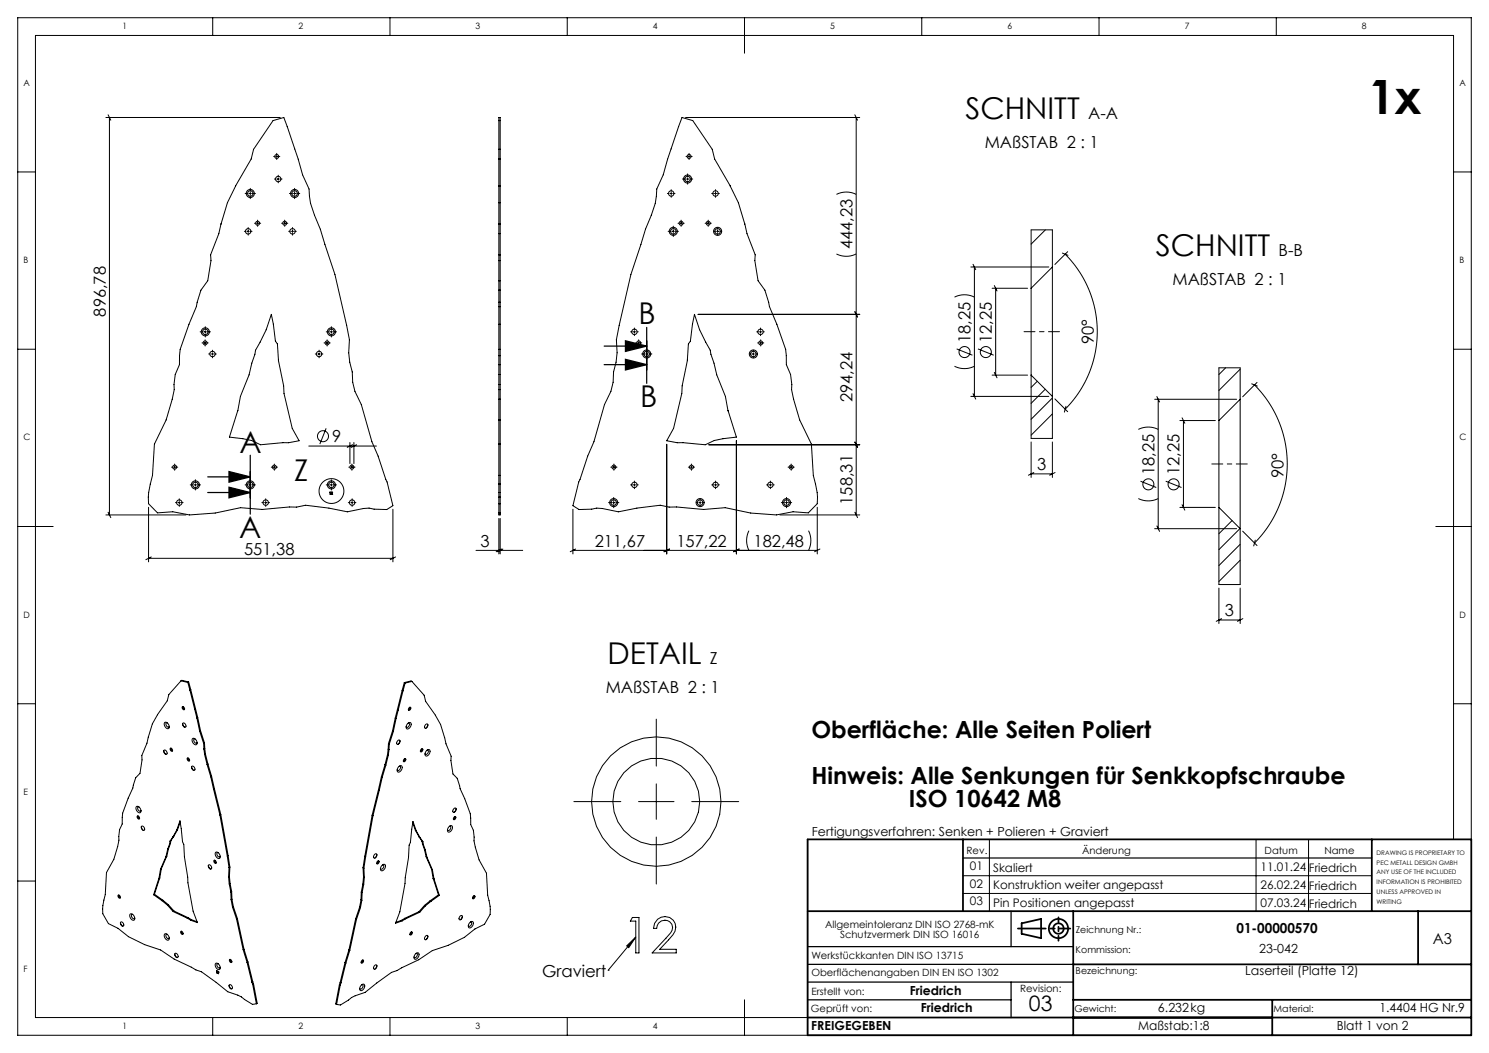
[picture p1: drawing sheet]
<svg xmlns="http://www.w3.org/2000/svg" width="420mm" height="297mm" viewBox="0 0 420 297" stroke-linecap="round" stroke-linejoin="round" font-family="sans-serif">
<g fill="none" stroke="#000" stroke-width=".28">
<path d="M60 5v5M110 5v5M160 5v5M210 5v10M260 5v5M310 5v5M360 5v5M29.9 33.1h49.2M30.5 32.4l.7 1.5M30.9 33.1v112.1M77 34l3.1-.9 4 11.8 1.3 4.4 1.8 4 .4 4.1 2.8 7.2 4.1 12.9 4.1 18.3-.2 3.7 .3 2.7 .7 2.7 .1 2.9 .6 2.6 1.8 3.7 3 10.5a107 107 0 0 1 5.9 18l-1.7 1.1-3.6-.1-1.4-.3-1.6 .1-4.5 1-5.2-1.1-6.6-.8-2.5 .5h-2.1l-7.6 .7-6.1-.5-7.2 1.5-7.3 .5-4.7-.9-4.3 .4-2.5-2.6a19 19 0 0 1 1.1-8l.6-8.8 3.3-6.9 1.7-5.8 .6-2.7-.1-1.4 .3-2.9 1.2-2.8 .2-4.3 2.5-7 2.1-5 1.3-4.6 1.9-2.7 .9-5.7-.1-1.6 2.3-6 .6-2.7a36.6 36.6 0 0 1 4.2-10.8l4.3-7.5 .7-2.8zM140.7 33.1h.4v112.1h-.4z"/>
<path d="M140.7 34h.4M192.4 33.1l3 .9 5.5 8.1 .7 2.8 4.3 7.5a39.7 39.7 0 0 1 4.8 13.5l2.3 6-.1 1.6 .9 5.7 2 2.7 1.2 4.6 2.1 5 2.5 7 .2 4.3 1.2 2.8 .3 2.9v1.4l.5 2.7 1.8 5.8 3.3 6.9 .5 8.8a19 19 0 0 1 1.1 8l-2.5 2.6-4.3-.4-4.7 .9-7.3-.5-7.1-1.5-6.1 .5-7.7-.7h-2l-2.6-.5-6.6 .8-5.2 1.1-4.5-1-1.6-.1-1.4 .3-3.6 .1-1.7-1.1a107 107 0 0 1 5.9-18l3-10.5 1.8-3.7 .6-2.6 .2-2.9 .7-2.7 .3-2.7-.2-3.7 4-18.3 4.2-12.9 2.7-7.2 .5-4.1 1.8-4 1.2-4.4zM193.4 33.1h49.1M241.1 32.4l.8 1.5M241.5 33.1v112.1M5 48.5h5M69.1 54.6h.9M70.3 54.6h.6M70.6 53.1v.8M70.6 54.3v.6M70.6 55.2v.8M71.2 54.6h.9"/>
<path d="M77.2 44.1h.2M77.4 50.5h.5M77.7 44.1h.7M78.1 43.3v.2M78.1 43.8v.6M78.1 44.8v.2M78.2 50.5h.6M78.5 49.4v.5M78.5 50.2v.6M78.5 51.1v.5M78.7 44.1h.2M79.1 50.5h.5"/>
<path d="M81.6 54.6h.9M82.8 54.6h.6M83.1 53.1v.8M83.1 54.3v.6M83.1 55.2v.8M83.7 54.6h.9M140.7 57.2h.4M140.7 52.5h.4M140.7 52.4h.4M140.7 44.9h.4M140.7 42.1h.4M188.2 54.6h.5"/>
<path d="M189 54.6h.6M189.3 53.5v.4M189.3 54.3v.6M189.3 55.2v.5M190 54.6h.4M192.5 50.5h.8M193.5 44.1h.2M193.6 50.5h.7M193.9 49v.9M193.9 50.2v.6M193.9 51.1v.9M194.1 44.1h.6"/>
<path d="M194.4 43.3v.2M194.4 43.8v.6M194.4 44.8v.2M194.6 50.5h.8M195 44.1h.2M200.7 54.6h.5M201.5 54.6h.6M201.8 53.5v.4M201.8 54.3v.6M201.8 55.2v.5M202.5 54.6h.4M235.9 54.8a6.2 6.2 0 0 1 5.6 0"/>
<path d="M410 48.5h5M68.9 65.2h.5M69.7 65.2h.6M70 64.2v.4M70 64.9v.7M70 65.9v.4M70.6 65.2h.5M71.8 63h.2M72.4 63h.6M72.7 62.1v.2M72.7 62.7v.6M72.7 63.6v.2"/>
<path d="M73.3 63h.2M79.4 63h.3M80 63h.6M80.3 62.1v.2M80.3 62.7v.6M80.3 63.6v.2M80.9 63h.3M81.4 65.2h.5M82.2 65.2h.6M82.5 64.2v.4M82.5 64.9v.7M82.5 65.9v.4"/>
<path d="M83.1 65.2h.5M140.7 79.2h.4M140.7 73.5h.4M140.7 65.9h.4M140.7 71.9h.4M140.7 63.2h.4M140.7 63.1h.4M188.5 65.2h.8M189.6 65.2h.6M189.9 63.8v.8M189.9 64.9v.7M189.9 65.9v.8"/>
<path d="M190.5 65.2h.9M191.2 63h.3M191.8 63h.6M192.1 62.1v.2M192.1 62.7v.6M192.1 63.6v.2M192.7 63h.3M198.9 63h.2M199.4 63h.7M199.8 62.1v.2M199.8 62.7v.6M199.8 63.6v.2"/>
<path d="M200.4 63h.2M201.3 65.2h.5M202.1 65.2h.6M202.4 64.2v.4M202.4 64.9v.7M202.4 65.9v.4M203 65.2h.5M235.9 71.6a6.2 6.2 0 0 0 5.6 0M273.8 75.3h22M274.5 74.5l.7 1.6M274.8 75.3v36.5M294.9 64.8l-4.1 4.1"/>
<path d="M296.8 75.3v-10.5h-6v16.5M296.8 75.3v36.5M296.8 75.3l-6 6M299.7 71.4l1.5 .6M300.5 71.7a30.9 30.9 0 0 1 0 43.7M301.2 71l-3.6 3.6M5 98.5h5M56.5 93.6h.8M57 96.7h.2M57.5 96.7h.7M57.6 93.6h.6M57.9 95.8v.3"/>
<path d="M57.9 96.4v.6M57.9 97.3v.3M57.9 92.1v.9M57.9 93.3v.6M57.9 94.2v.8M58.5 96.7h.2M58.5 93.6h.9M58.9 99.8h.4M59.6 99.8h.6M59.9 98.8v.4M59.9 99.5v.7M60.6 99.8h.4"/>
<path d="M76.5 88.7l.6 2.7 .6 4.8 .6 .8 .2 4.7 1.5 7.1 .1 2.2 2.3 9.8 2 3.5-3 .6-7.9 .5-2.5-1.2-6.3-.9 2.4-7.5 .7-4 2.5-6.1 1.8-6.9 3-5.8zM88.9 99.8h.5M89.7 99.8h.6M90 98.8v.4M90 99.5v.7M90.6 99.8h.5M91.4 96.7h.2M92 96.7h.6M92 93.6h.9M92.3 95.8v.3M92.3 96.4v.6M92.3 97.3v.3"/>
<path d="M92.9 96.7h.2M93.2 93.6h.6M93.5 92.1v.9M93.5 93.3v.6M93.5 94.2v.8M94.1 93.6h.8M140.7 98.5h.4M140.7 91.5h.4M140.7 86.5h.4M140.7 85.3h.4M140.7 81.9h.4M177.9 93.6h.4"/>
<path d="M178.6 93.6h.7M178.9 92.5v.5M178.9 93.3v.6M178.9 94.2v.5M179.3 96.7h.2M179.6 93.6h.4M179.8 96.7h.7M180.2 95.8v.3M180.2 96.4v.6M180.2 97.3v.3M180.8 96.7h.2M181 99.8h.8"/>
<path d="M182.1 99.8h.6M182.4 98.4v.8M182.4 99.5v.7M183 99.8h.9M195.9 88.7l1.4 4.3 3 5.8 1.9 6.9 2.4 6.1 .7 4 2.4 7.5-6.2 .9-2.6 1.2-7.9-.5-2.9-.6 1.9-3.5 2.3-9.8 .1-2.2 1.5-7.1 .3-4.7 .5-.8 .6-4.8zM196.9 88.7h45.6M211.4 99.8h.5M212.2 99.8h.6M212.5 98.8v.4M212.5 99.5v.7M213.1 99.8h.5M213.4 93.6h.5"/>
<path d="M213.7 96.7h.2M214.2 93.6h.6M214.3 96.7h.6M214.5 92.5v.5M214.5 93.3v.6M214.5 94.2v.5M214.6 95.8v.3M214.6 96.4v.6M214.6 97.3v.3M215.1 93.6h.5M215.2 96.7h.2M241.1 87.9l.8 1.5"/>
<path d="M269.2 83.8a6.3 6.3 0 0 1 5.6 0M269.8 98.4l4.5 1.8M275.8 98.4l4.5 1.8M279.8 81.3h10M280.5 80.5l.7 1.6M280.8 81.3v24.5M290.8 81.3v24.5M410 98.5h5M59.9 100.5v.4M90 100.5v.4M140.7 112.6h.4M140.7 118.4h.4"/>
<path d="M140.7 109.9h.4M140.7 108.5h.4M140.7 105.6h.4M140.7 102.8h.4M140.7 100.3h.4M182.4 100.5v.8M212.5 100.5v.4M269.2 103.3a6.3 6.3 0 0 0 5.6 0M273.8 111.8h22M274.5 111l.7 1.6M279.8 105.8h10M280.5 105l.7 1.6"/>
<path d="M290.8 105.8l6 6M290.8 105.8v17.9h6v-11.9M292.6 107.5l-1.8 1.8M294.8 109.8l-4 4M296.8 112.3l-6 6M296.8 116.7l-6 6M297.6 112.5l3.6 3.6M300.7 114.6l-.5 1.6M325.7 112.6h23.1M326.3 111.9l.8 1.5M326.7 112.6v36.5M332.8 118.6h10"/>
<path d="M333.4 117.9l.8 1.5M333.8 118.6v24.5M343.8 118.6v24.5M345.7 103.7l-1.9 1.9M349.8 104.1l-6 6M349.8 112.6v-8.9h-6v14.9M349.8 112.6v36.5M349.8 112.6l-6 6M353.1 108.3l1.5 .6M353.9 108.6a31.5 31.5 0 0 1 0 44.6M354.6 107.9l-4.1 4M48.4 131.8h.2"/>
<path d="M48.9 131.8h.7M49.3 130.9v.2M49.3 131.4v.7M49.3 132.4v.2M49.9 131.8h.2M53.7 136.8h.8M54.8 136.8h.6M55.1 135.3v.8M55.1 136.4v.7M55.1 137.4v.8M55.7 136.8h.9M69.1 136.8h.9"/>
<path d="M70.3 136.8h.6M70.6 135.3v.8M70.6 136.4v.7M70.6 137.4v.8M71.2 136.8h.8M76.5 131.8h.3M77.1 131.8h.6M77.4 130.9v.2M77.4 131.4v.7M77.4 132.4v.2M78 131.8h.3M87.1 125.8h19.1"/>
<path d="M92 120.8l-1.8 4.5M92 136.8h.9M93.1 138.8l.1 .6zM93.2 136.8h.6M93.5 135.3v.8M93.5 136.4v.7M93.5 137.4v.8M93.5 138.8l.3 .1-.4 .1zM93.8 139l-.2 .2M93.8 139l-.4 .4h.4h-.3M94.1 136.8h.8M98.4 131.8h.2"/>
<path d="M98.7 124.8v6M98.9 131.8h.7M99.3 130.9v.2M99.3 131.4v.7M99.3 132.4v.2M99.5 125.4l-1.6 .8M99.8 124.8v6M99.9 131.8h.2M100.6 125.4l-1.5 .8M140.7 138.9h.4M140.7 136.5h.4M140.7 134.1h.4"/>
<path d="M140.7 125.3h.4M172.3 131.8h.2M172.9 131.8h.6M173.2 130.9v.2M173.2 131.4v.7M173.2 132.4v.2M173.8 131.8h.2M177.9 136.8h.4M178.6 136.8h.7M178.9 135.7v.4M178.9 136.4v.7M178.9 137.4v.4"/>
<path d="M179.6 136.8h.4M188.1 125.3v30.9M194.2 131.8h.2M194.7 131.8h.7M195 130.9v.2M195 131.4v.7M195 132.4v.2M195.7 131.8h.2M199.9 125.4h42.6M200.8 136.8h.4M201.5 136.8h.6M201.8 135.7v.4"/>
<path d="M201.8 136.4v.7M201.8 137.4v.4M202.5 136.8h.4M207.7 124.3v31.9M216.2 136.8h.5M217 136.8h.6M217.3 135.7v.4M217.3 136.4v.7M217.3 137.4v.4M217.9 136.8h.5M222.3 131.8h.2M222.9 131.8h.6"/>
<path d="M223.2 130.9v.2M223.2 131.4v.7M223.2 132.4v.2M223.8 131.8h.2M241.1 124.7l.8 1.5M290.8 124.7v10M290.8 133.7h6M291.6 133.3l-1.5 .7M296.8 124.7v10M297.6 133.3l-1.5 .7M321.1 121.1a6.3 6.3 0 0 1 5.6 0M321.7 135.7l4.4 1.8"/>
<path d="M328.8 135.7l4.5 1.8M5 148.5h10M29.9 145.2h22.5M30.5 144.5l.7 1.5M41.9 143.1v15.4M41.9 157.5h68.9M42.7 157.1l-1.6 .8M49.5 141.8h.4M50.3 141.8h.6M50.6 140.7v.4M50.6 141.4v.7M50.6 142.4v.4"/>
<path d="M51.2 141.8h.5M73.9 141.8h.4M74.6 141.8h.7M74.9 140.7v.4M74.9 141.4v.7M74.9 142.4v.4M75.6 141.8h.4M98.2 141.8h.5M99 141.8h.6M99.3 140.7v.4M99.3 141.4v.7M99.3 142.4v.4"/>
<path d="M99.9 141.8h.5M110.8 143.6v14.9M111.6 157.1l-1.5 .8M134.3 155.2h13.1M140.7 140.2h.4M140.7 142.1h.4M140.7 144.7h.4M140.7 146.2v10M141.1 146.2v10M141.5 154.9l-1.6 .7M141.8 154.9l-1.5 .7M161.6 143.6v12.6"/>
<path d="M161.6 155.2h68.9M162.4 154.9l-1.6 .7M171.6 141.8h.9M172.8 141.8h.6M173.1 140.3v.8M173.1 141.4v.7M173.1 142.4v.8M173.7 141.8h.9M188.8 154.9l-1.5 .7M196.4 141.8h.5M197.2 141.8h.6M197.5 140.7v.4"/>
<path d="M197.5 141.4v.7M197.5 142.4v.4M198.1 141.8h.5M208.5 154.9l-1.5 .7M211.3 149.7a6.2 6.2 0 0 0 0 5.5M220 145.2h22.5M220.4 141.8h.8M221.5 141.8h.7M221.9 140.3v.8M221.9 141.4v.7M221.9 142.4v.8M222.5 141.8h.8"/>
<path d="M228.1 149.7a6.2 6.2 0 0 1 0 5.5M230.5 143.1v13.1M231.3 154.9l-1.5 .7M241.1 144.5l.8 1.5M321.1 140.6a6.3 6.3 0 0 0 5.6 0M325.7 149.1h23.1M326.3 148.4l.8 1.5M332.8 143.1h10M333.4 142.4l.8 1.5M343.8 143.1v21.8h6v-15.8M343.8 143.1l6 6M347.5 146.8l-3.7 3.7"/>
<path d="M349.8 149.1l-6 5.9M349.8 153.5l-6 6M349.8 158l-6 6M350.5 149.8l4.1 4.1M354.1 152.3l-.5 1.7M405 148.5h10M343.8 165.9v10M343.8 174.9h6M344.6 174.5l-1.5 .8M349.8 165.9v10M350.6 174.5l-1.5 .8M5 198.5h5"/>
<path d="M51.1 192l-3.5 3.9-.4 1.8-2.8 3.8a18.5 18.5 0 0 0-2.9 8.1l-1.5 3.5 .1 1.2-.6 3.8-1.2 1.3-.8 2.9-1.3 2.8-1.6 4.3-.1 3-.8 1.6-.2 1.9a18.5 18.5 0 0 1-3.5 10.2l-.3 6.2a13.1 13.1 0 0 0-.7 5.4l1.6 2.8 2.7 1.3 3 2.4 4.5 2.2 4.5 1.5 3.8 2.6 6.1 3.1 1.6 .5 7.5 5.6 3.8 1.5 3.1 2.1 1.1-.2M51.1 192l1.9 .5M51.1 192l.2-.1 1.9 .5M51.4 199.4l.5 .1a.35 .35 0 0 1 .3 .4 .35 .35 0 0 1-.5 .2zM51.6 199.3l.1 .5 .4 .3M53 192.5l.6 2.2M53.2 192.4l-.2 .1M53.2 192.4l.6 2.1M53.6 194.7l1.3 5.3M53.8 194.5l-.2 .2M53.8 194.5l1.3 5.4M55.1 199.9l-.2 .1"/>
<path d="M55.1 199.9l.7 2.5M113.4 194.7l.3 .1M113.4 194.7l-1.9 7.8M113.7 194.8l-2 7.9M114 192.5l.3 .2M114 192.5l-.6 2.2M114.3 192.7l-.6 2.1M115.4 199.6a.32 .32 0 0 1 .5 0 .32 .32 0 0 1-.1 .5 .33 .33 0 0 1-.6 .2 .33 .33 0 0 1 .1-.6zM115.6 199.5l-.1 .5-.3 .2M116.2 192.2l3.4 3.9 .5 1.7 2.7 3.9a18.5 18.5 0 0 1 3 8.1l1.5 3.5-.1 1.2 .6 3.8 1.2 1.2 .8 2.9 1.3 2.9 1.6 4.2 .1 3.1 .7 1.6 .2 1.9a18.5 18.5 0 0 0 3.5 10.2l.4 6.2a13.1 13.1 0 0 1 .7 5.4l-1.6 2.8-2.7 1.3-3 2.4-4.6 2.2-4.5 1.5-3.8 2.6-6.1 3-1.6 .6-7.4 5.6-3.8 1.5-3.2 2.1-1.1-.2M116.2 192.2l-1.9 .5M116.2 192.2l-.3-.1-1.9 .4"/>
<path d="M410 198.5h5M46.2 211.8l.6 1M46.3 211.6l.6 .3a.44 .44 0 0 1 .3 .5 .44 .44 0 0 1-.6 .3l-.4-.5zM46.4 203.8a1.06 1.06 0 0 1 1.1 .5 1.06 1.06 0 0 1-.1 1.2l-.4-.1-.5-.5-.2-.7zM47.2 203.9a.58 .58 0 0 0-.3 .8 .58 .58 0 0 0 .8 .2M48 211.1l.5 .1a.35 .35 0 0 1 .3 .4 .35 .35 0 0 1-.5 .2zM48.2 211l.1 .5 .4 .3M51.5 204.1l.6 1M51.6 203.9l.7 .3a.44 .44 0 0 1 .2 .6 .44 .44 0 0 1-.6 .2l-.4-.6zM52.8 213.8l.5 .1a.35 .35 0 0 1 .3 .5 .35 .35 0 0 1-.5 .2zM53 213.8l.1 .5 .4 .2M54 216.3l.6 1"/>
<path d="M54.2 216.1l.6 .3a.44 .44 0 0 1 .3 .6 .44 .44 0 0 1-.6 .2l-.4-.5zM54.3 208.3a1.06 1.06 0 0 1 1.1 .6 1.06 1.06 0 0 1-.1 1.2l-.4-.1-.5-.6-.2-.7zM54.9 200l.6 2.5M55 208.4a.58 .58 0 0 0-.2 .8 .58 .58 0 0 0 .8 .2M55.5 202.5l.8 3.7M55.8 202.4l-.3 .1M55.8 202.4l.7 3.6M56.3 206.2l1.1 3.5M56.5 206l-.2 .2M56.5 206l1.2 3.6M57.4 209.7l.1 1.6M57.5 211.3l.2 1.5"/>
<path d="M57.7 209.6l-.3 .1M57.7 209.6l.1 1.5M57.7 212.8l.7 2.8M57.8 211.1l-.3 .2M57.8 211.1l.2 1.6M58 212.7l-.3 .1M58 212.7l.7 2.8M58.4 215.6l1 3.5M58.7 215.5l-.3 .1M58.7 215.5l1 3.5M59.4 219.1l.9 3.6M59.7 219l-.3 .1"/>
<path d="M59.7 219l.8 3.5M107.6 219.1l.2 .2M107.6 219.1l-.8 3.6M107.8 219.3l-.8 3.5M108.6 215.7l.2 .1M108.6 215.7l-1 3.4M108.8 215.8l-1 3.5M109.3 212.9l.2 .1M109.3 212.9l-.7 2.8M109.5 211.3l.2 .1M109.5 211.3l-.2 1.6M109.5 213l-.7 2.8"/>
<path d="M109.6 209.8l.2 .1M109.6 209.8l-.1 1.5M109.7 211.4l-.2 1.6M109.8 209.9l-.1 1.5M110.7 206.2l.2 .1M110.7 206.2l-1.1 3.6M110.9 206.3l-1.1 3.6M111.5 202.5l.2 .2M111.5 202.5l-.8 3.7M111.7 202.7l-.8 3.6M112.1 200.1l.2 .1M112.2 208.9a.41 .41 0 0 1 .6-.1 .41 .41 0 0 1-.1 .7 .48 .48 0 0 1-.7 .4 .48 .48 0 0 1 .1-.9z"/>
<path d="M112.5 216.3a.58 .58 0 0 1 .9-.2 .58 .58 0 0 1-.1 .9l-.1 .2a.65 .65 0 0 1-.5 .5 .65 .65 0 0 1-.7-.3zM112.6 216.1a.58 .58 0 0 1 .2 .8 .58 .58 0 0 1-.8 .2M112.8 208.9l-.5 1M114 214.1a.32 .32 0 0 1 .5 0 .32 .32 0 0 1-.1 .5 .34 .34 0 0 1-.6 .2 .34 .34 0 0 1 .1-.6zM114.2 214l-.1 .4-.3 .3M115 204.1a.58 .58 0 0 1 .9-.2 .58 .58 0 0 1 0 .9l-.1 .2a.65 .65 0 0 1-.5 .6 .65 .65 0 0 1-.7-.3zM115.1 204a.58 .58 0 0 1 .3 .8 .58 .58 0 0 1-.8 .2M118.8 211.4a.32 .32 0 0 1 .5-.1 .32 .32 0 0 1-.1 .5 .34 .34 0 0 1-.6 .2 .34 .34 0 0 1 .1-.5zM119 211.2l-.1 .5-.3 .3M120 204.4a.41 .41 0 0 1 .7-.1 .41 .41 0 0 1-.1 .7 .48 .48 0 0 1-.8 .3 .48 .48 0 0 1 .1-.8zM120.3 211.7a.58 .58 0 0 1 .9-.2 .58 .58 0 0 1 0 .9l-.1 .2a.65 .65 0 0 1-.5 .6 .65 .65 0 0 1-.7-.3zM120.5 211.6a.58 .58 0 0 1 .2 .8 .58 .58 0 0 1-.8 .2"/>
<path d="M120.7 204.4l-.6 1M185.1 202.8v13.3M38.5 227.5a1.06 1.06 0 0 1 1.1 .5 1.06 1.06 0 0 1-.1 1.3l-.6-.2-.4-.5-.1-.5zM38.7 230.2l.5 .1a.35 .35 0 0 1 .3 .4 .35 .35 0 0 1-.5 .3zM38.9 230.1l.1 .5 .4 .3M39.2 227.6a.58 .58 0 0 0-.3 .8 .58 .58 0 0 0 .9 .2M39.9 233.2l.5 1M40 233l.6 .3a.44 .44 0 0 1 .3 .6 .44 .44 0 0 1-.6 .2l-.4-.5zM47.3 239.5l-.5 2.1M47.5 239.4l-.2 .1M47.5 239.4l-.5 2.1M47.9 238l-.6 1.5"/>
<path d="M48 237.2l-.1 .8M48.1 237.9l-.2 .1M48.1 237.9l-.6 1.5M48.2 237.1l-.2 .1M48.2 237.1l-.1 .8M48.8 236.1l-.8 1.1M49 235.9l-.2 .2M49 235.9l-.8 1.2M49.9 234.1l.9-2.6 .7 5.9 .3 .8 .2 3.5 .9 5.7 .1 1.6 1.5 8 1.2 3.2-1.9-.6M49.9 234.1l-1.1 2M50.1 234l-.2 .1M50.1 234l-1.1 1.9"/>
<path d="M50.8 231.9l-.7 2.1M60.3 222.7l1.7 7.2M60.5 222.5l1.8 7.3M60.5 222.5l-.2 .2M62 229.9l2.1 11.6M62.3 229.8l-.3 .1M62.3 229.8l2 11.5M105 229.9l.2 .2M105 229.9l-2.1 11.6M105.2 230.1l-2.1 11.5M106.8 222.7l.2 .1M106.8 222.7l-1.8 7.2"/>
<path d="M107 222.8l-1.8 7.3M116.4 232.1l.8 2.1M117.2 234.2l.2 .1M117.2 234.2l1 1.9M117.4 234.3l1.1 1.9M117.4 234.3l-.9-2.6-.7 5.9-.4 .8-.2 3.5-.9 5.7-.1 1.6-1.4 8-1.2 3.2 1.8-.7M118.2 236.1l.3 .1M118.2 236.1l.8 1.2M118.5 236.2l.8 1.2M119 237.3l.3 .1M119 237.3l.2 .7M119.2 238l.2 .2"/>
<path d="M119.2 238l.5 1.5M119.3 237.4l.1 .8M119.4 238.2l.5 1.5M119.7 239.5l.2 .2M119.7 239.5l.5 2.2M119.9 239.7l.5 2.1M126.6 233.2a.58 .58 0 0 1 .9-.2 .58 .58 0 0 1 0 .9l-.1 .2a.65 .65 0 0 1-.5 .6 .65 .65 0 0 1-.7-.4zM126.8 233a.58 .58 0 0 1 .2 .8 .58 .58 0 0 1-.8 .2M128 228.1a.41 .41 0 0 1 .7-.1 .41 .41 0 0 1-.1 .7 .48 .48 0 0 1-.8 .4 .48 .48 0 0 1 .1-.9zM128.1 230.5a.32 .32 0 0 1 .5-.1 .32 .32 0 0 1-.1 .5 .34 .34 0 0 1-.6 .3 .34 .34 0 0 1 .1-.6zM128.3 230.3l-.1 .5-.3 .3M128.7 228.1l-.6 1"/>
<path d="M161.9 226.1h13.2M180.1 226.1h10M185.1 221.1v10M185.1 236.1v13.2M195.1 226.1h13.3M227.8 236.8v55.2M279.1 236.8v20.2M354.3 236.8v20.2M369.1 236.8v20.2M410 236.8v-226.8h-400v277h217.8M415 236.8v-231.8h-410v287h410M5 248.5h5"/>
<path d="M33.3 252.5l.5 .1a.35 .35 0 0 1 .3 .5 .35 .35 0 0 1-.5 .2zM33.5 252.4l.1 .5 .4 .3M36.7 257.8a1.06 1.06 0 0 1 1.1 .6 1.06 1.06 0 0 1-.1 1.2l-.4-.1-.5-.6-.2-.5zM37.4 257.9a.58 .58 0 0 0-.2 .8 .58 .58 0 0 0 .8 .2M43.3 252.4l2.4 1.6M43.6 252.2l-.3 .2M43.6 252.2l2.3 1.7M44.8 247.9l-1.5 4.5M44.8 247.8v.1M45 247.7l-.2 .2M45 247.7l-1.4 4.5M45.1 247.6l-.3 .2"/>
<path d="M45.1 247.6l-.1 .1M45.3 245.2l-.5 2.6M45.5 245l-.2 .2M45.5 245l-.4 2.6M45.7 254l1.6 1.3M45.9 253.9l-.2 .1M45.9 253.9l1.6 1.3M46.8 241.6l-1.5 3.6M47 241.5l-.2 .1M47 241.5l-1.5 3.5M47.3 255.3l1.5 1.8M47.5 255.2l-.2 .1"/>
<path d="M47.5 255.2l1.6 1.8M48.8 257.1l4 1.9M49.1 257l-.3 .1M49.1 257l3.9 1.8M52.8 259l1 .6M53 258.8l-.2 .2M53 258.8l1 .6M54 259.4l-.2 .2M54 259.4l1.6 .6M58.8 244.1l.5 1M58.9 243.9l.6 .3a.44 .44 0 0 1 .3 .6 .44 .44 0 0 1-.6 .2l-.4-.5zM60.4 242.7l.4 .1a.35 .35 0 0 1 .3 .4 .35 .35 0 0 1-.5 .2z"/>
<path d="M60.5 242.6l.2 .5 .3 .3M60.8 240.4a1.06 1.06 0 0 1 1.1 .5 1.06 1.06 0 0 1-.1 1.3l-.5-.2-.4-.5-.2-.5zM61.5 240.5a.58 .58 0 0 0-.2 .8 .58 .58 0 0 0 .8 .2M64.1 241.5l.5 3.2M64.3 241.3l-.2 .2M64.3 241.3l.5 3.3M64.5 247.3l.2 2M64.6 244.7l-.1 2.6M64.7 249.3l.4 2.3M64.7 247.2l-.2 .1M64.7 247.2l.2 2M64.8 244.6l-.2 .1"/>
<path d="M64.8 244.6l-.1 2.6M64.9 249.2l-.2 .1M64.9 249.2l.4 2.3M65.1 251.6l.1 2.1M65.2 253.7l.4 2.1M65.3 251.5l-.2 .1M65.3 251.5l.1 2.1M65.4 253.6l-.2 .1M65.4 253.6l.4 2.1M65.6 255.8l1.1 3.4M65.8 255.7l-.2 .1M65.8 255.7l1.2 3.4"/>
<path d="M66.7 259.2l1.9 8.7M67 259.1l-.3 .1M67 259.1l1.8 8.6M100.3 259.2l.2 .2M100.3 259.2l-1.9 8.7M100.5 259.4l-1.8 8.6M101.4 255.9l.3 .1M101.4 255.9l-1.1 3.3M101.7 256l-1.2 3.4M101.8 253.8l.3 .1M101.8 253.8l-.4 2.1M101.9 251.6l.2 .2"/>
<path d="M101.9 251.6l-.1 2.2M102.1 253.9l-.4 2.1M102.1 251.8v2.1M102.4 249.4l.2 .1M102.4 249.4l-.5 2.2M102.4 244.7l.2 .2M102.4 244.7l.1 2.6M102.5 247.3l.3 .2M102.5 247.3l-.1 2.1M102.6 249.5l-.5 2.3M102.6 244.9l.2 2.6M102.8 247.5l-.2 2"/>
<path d="M102.9 241.5l.2 .1M102.9 241.5l-.5 3.2M103.1 241.6l-.5 3.3M105.7 241a.41 .41 0 0 1 .6-.1 .41 .41 0 0 1-.1 .7 .48 .48 0 0 1-.8 .4 .48 .48 0 0 1 .2-.9zM106.3 241l-.6 1M106.5 243a.32 .32 0 0 1 .5-.1 .32 .32 0 0 1-.2 .5 .34 .34 0 0 1-.5 .2 .34 .34 0 0 1 .1-.5zM106.7 242.8l-.1 .5-.3 .3M107.7 244.1a.58 .58 0 0 1 .9-.2 .58 .58 0 0 1 0 .9l-.1 .2a.65 .65 0 0 1-.5 .6 .65 .65 0 0 1-.7-.3zM107.9 244a.58 .58 0 0 1 .2 .8 .58 .58 0 0 1-.8 .2M113.2 259.6l.2 .1M113.2 259.6l-1.5 .6M114.2 259l.2 .1"/>
<path d="M114.2 259l-1 .6M114.4 259.1l-1 .6M118.2 257.1l.2 .2M118.2 257.1l-4 1.9M118.4 257.3l-4 1.8M119.8 255.4l.2 .1M119.8 255.4l-1.6 1.7M120 255.5l-1.6 1.8M120.2 241.7l.2 .1M120.2 241.7l1.5 3.5M120.4 241.8l1.6 3.5M121.3 254.1l.2 .1"/>
<path d="M121.3 254.1l-1.5 1.3M121.5 254.2l-1.5 1.3M121.7 245.2l.3 .1M121.7 245.2l.5 2.6M122 245.3l.4 2.7M122.2 247.8l.2 .2M122.2 247.8v.1M122.2 247.9l.3 .2M122.2 247.9l1.5 4.5M122.4 248l.1 .1M122.5 248.1l1.4 4.4M123.7 252.4l.2 .1"/>
<path d="M123.7 252.4l-2.4 1.7M123.9 252.5l-2.4 1.7M129.8 258.4a.41 .41 0 0 1 .6-.1 .41 .41 0 0 1-.1 .7 .48 .48 0 0 1-.8 .4 .48 .48 0 0 1 .2-.9zM130.4 258.4l-.6 1M133.5 252.8a.32 .32 0 0 1 .5-.1 .32 .32 0 0 1-.1 .5 .34 .34 0 0 1-.6 .3 .33 .33 0 0 1 .1-.6zM133.7 252.6l-.1 .5-.3 .3M178.4 258.8h1.8v10h-.9v-9h-1.5zM185.5 259.3a3.1 3.1 0 0 1 4.3 .1 3.1 3.1 0 0 1 0 4.3l-3.7 4.1h4.6v1h-6.8l5.3-5.7a2.22 2.22 0 0 0-1.1-3.5 2.22 2.22 0 0 0-2.9 2.3h-.9l.3-1.5zM271.6 252h115.3M271.6 247h115.3M34 260.2l.5 1M34.1 260.1l.6 .2a.44 .44 0 0 1 .3 .6 .44 .44 0 0 1-.6 .2l-.4-.5z"/>
<path d="M46.4 263.5a1.06 1.06 0 0 1 1.1 .5 1.06 1.06 0 0 1-.1 1.2l-.5-.2-.4-.4-.2-.7zM47.2 263.5a.58 .58 0 0 0-.3 .8 .58 .58 0 0 0 .8 .2M49.3 269.1l.6 1M49.4 268.9l.6 .3a.44 .44 0 0 1 .3 .6 .44 .44 0 0 1-.6 .2l-.4-.7zM51 262.7l.4 .1a.35 .35 0 0 1 .3 .5 .35 .35 0 0 1-.5 .2zM51.2 262.7l.1 .4 .3 .3M60.8 271.8a1.06 1.06 0 0 1 1.1 .5 1.06 1.06 0 0 1-.1 1.2l-.5-.2-.4-.4-.2-.6zM61.1 273.9h.1M61.1 273.9l.1 .1M61.2 274h.1M61.2 274.4h.1M61.2 273.9v.5"/>
<path d="M61.4 274.5h.1M61.4 274.2h.2l-.2 .3 .2 .1-.2-.1M61.4 274.2h.1M61.5 274.1l-.1 .1M61.5 274.1l.1 .2M61.5 274.1h.1M61.5 274.4h.1M61.5 274.4l-.1 .1M61.5 271.8a.58 .58 0 0 0-.2 .8 .58 .58 0 0 0 .8 .2M61.6 274.3l-.1 .1M61.6 274.3h.1M64.6 277.9l.6 1"/>
<path d="M64.7 277.7l.7 .3a.44 .44 0 0 1 .2 .6 .44 .44 0 0 1-.6 .2l-.4-.6zM64.7 270.6l.5 .2a.35 .35 0 0 1 .3 .4 .35 .35 0 0 1-.5 .2zM64.9 270.6l.2 .5 .3 .3M68.6 267.9l1.1 3.6M68.8 267.7l-.2 .2M68.8 267.7l1.1 3.6M69.7 271.5l1.4 5.5M69.9 271.3l-.2 .2M69.9 271.3l1.4 5.6M71.1 277l.2 .7M71.3 277.7l1 5.4M71.3 276.9l-.2 .1"/>
<path d="M71.3 276.9l.2 .6M71.5 277.5l1 5.5-.2 .1M71.5 277.5l-.2 .2M95.7 277.7l-1 5.5 .2 .1M95.7 277.7l.3 .2M96 277.1l.2 .1M96 277.1l-.3 .6M96 277.9l-1.1 5.4M96.2 277.2l-.2 .7M97.3 271.5l.3 .1M97.3 271.5l-1.3 5.6M97.6 271.6l-1.4 5.6"/>
<path d="M98.4 267.9l.3 .1M98.4 267.9l-1.1 3.6M98.7 268l-1.1 3.6M101.9 277.9a.58 .58 0 0 1 .9-.2 .58 .58 0 0 1 0 .9l-.1 .2a.65 .65 0 0 1-.5 .6 .65 .65 0 0 1-.7-.3zM102 277.8a.58 .58 0 0 1 .3 .8 .58 .58 0 0 1-.8 .2M102.1 270.9a.32 .32 0 0 1 .5 0 .32 .32 0 0 1-.2 .5 .34 .34 0 0 1-.5 .2 .34 .34 0 0 1 .1-.6zM102.3 270.8l-.1 .5-.3 .2M105.7 272.3a.41 .41 0 0 1 .6 0 .41 .41 0 0 1-.1 .6 .48 .48 0 0 1-.8 .4 .48 .48 0 0 1 .2-.9zM106.3 272.4l-.6 1M115.8 263a.32 .32 0 0 1 .5 0 .32 .32 0 0 1-.1 .5 .33 .33 0 0 1-.6 .2 .33 .33 0 0 1 .1-.6zM116.1 262.8l-.2 .5-.3 .3M117.2 269a.58 .58 0 0 1 .9-.1 .58 .58 0 0 1 0 .9l-.1 .1a.65 .65 0 0 1-.5 .6 .65 .65 0 0 1-.7-.3z"/>
<path d="M117.4 268.9a.58 .58 0 0 1 .2 .8 .58 .58 0 0 1-.8 .2M120.1 264a.41 .41 0 0 1 .6 0 .41 .41 0 0 1-.1 .6 .48 .48 0 0 1-.8 .4 .48 .48 0 0 1 .1-.9zM120.7 264.1l-.6 .9M132.5 260.2a.58 .58 0 0 1 .9-.2 .58 .58 0 0 1 0 .9l-.1 .2a.65 .65 0 0 1-.5 .6 .65 .65 0 0 1-.7-.3zM132.7 260.1a.58 .58 0 0 1 .2 .8 .58 .58 0 0 1-.8 .2M171.6 273.7h.1M176.8 266.8l2.5-2.5-1.9 3zM179.3 264.3l-7.7 9.4M60 287v5M110 287v5M160 287v5M210 282v10"/>
<circle cx="70.6" cy="54.6" r="1.14"/>
<circle cx="70.6" cy="54.6" r=".77"/>
<circle cx="78.1" cy="44.1" r=".56"/>
<circle cx="78.5" cy="50.5" r=".77"/>
<circle cx="83.1" cy="54.6" r="1.14"/>
<circle cx="83.1" cy="54.6" r=".77"/>
<circle cx="189.3" cy="54.6" r=".77"/>
<circle cx="193.9" cy="50.5" r="1.14"/>
<circle cx="193.9" cy="50.5" r=".77"/>
<circle cx="194.4" cy="44.1" r=".56"/>
<circle cx="201.8" cy="54.6" r=".77"/>
<circle cx="70" cy="65.2" r=".77"/>
<circle cx="72.7" cy="63" r=".56"/>
<circle cx="80.3" cy="63" r=".56"/>
<circle cx="82.5" cy="65.2" r=".77"/>
<circle cx="189.9" cy="65.2" r=".77"/>
<circle cx="189.9" cy="65.2" r="1.14"/>
<circle cx="192.1" cy="63" r=".56"/>
<circle cx="199.8" cy="63" r=".56"/>
<circle cx="202.4" cy="65.2" r=".77"/>
<circle cx="202.4" cy="65.2" r="1.14"/>
<circle cx="57.9" cy="96.7" r=".56"/>
<circle cx="57.9" cy="93.6" r="1.14"/>
<circle cx="57.9" cy="93.6" r=".77"/>
<circle cx="59.9" cy="99.8" r=".77"/>
<circle cx="90" cy="99.8" r=".77"/>
<circle cx="92.3" cy="96.7" r=".56"/>
<circle cx="93.5" cy="93.6" r="1.14"/>
<circle cx="93.5" cy="93.6" r=".77"/>
<circle cx="178.9" cy="93.6" r=".77"/>
<circle cx="180.2" cy="96.7" r=".56"/>
<circle cx="182.4" cy="99.8" r="1.14"/>
<circle cx="182.4" cy="99.8" r=".77"/>
<circle cx="212.5" cy="99.8" r=".77"/>
<circle cx="212.5" cy="99.8" r="1.14"/>
<circle cx="214.5" cy="93.6" r=".77"/>
<circle cx="214.6" cy="96.7" r=".56"/>
<circle cx="272.1" cy="99.3" r="1.56"/>
<circle cx="278.1" cy="99.3" r="1.56"/>
<circle cx="49.3" cy="131.8" r=".56"/>
<circle cx="55.1" cy="136.8" r="1.14"/>
<circle cx="55.1" cy="136.8" r=".77"/>
<circle cx="70.6" cy="136.8" r=".77"/>
<circle cx="70.6" cy="136.8" r="1.14"/>
<circle cx="77.4" cy="131.8" r=".56"/>
<circle cx="91.1" cy="123" r="1.56"/>
<circle cx="93.5" cy="136.8" r="1.14"/>
<circle cx="93.5" cy="136.8" r=".77"/>
<circle cx="93.5" cy="138.5" r="3.5"/>
<circle cx="99.3" cy="131.8" r=".56"/>
<circle cx="173.2" cy="131.8" r=".56"/>
<circle cx="178.9" cy="136.8" r=".77"/>
<circle cx="195" cy="131.8" r=".56"/>
<circle cx="201.8" cy="136.8" r=".77"/>
<circle cx="217.3" cy="136.8" r=".77"/>
<circle cx="223.2" cy="131.8" r=".56"/>
<circle cx="323.9" cy="136.6" r="1.56"/>
<circle cx="331" cy="136.6" r="1.56"/>
<circle cx="50.6" cy="141.8" r=".77"/>
<circle cx="74.9" cy="141.8" r=".77"/>
<circle cx="99.3" cy="141.8" r=".77"/>
<circle cx="173.1" cy="141.8" r="1.14"/>
<circle cx="173.1" cy="141.8" r=".77"/>
<circle cx="197.5" cy="141.8" r=".77"/>
<circle cx="197.5" cy="141.8" r="1.14"/>
<circle cx="221.9" cy="141.8" r=".77"/>
<circle cx="221.9" cy="141.8" r="1.14"/>
<circle cx="185.1" cy="226.1" r="18.3"/>
<circle cx="185.1" cy="226.1" r="12.3"/>
</g>
<g fill="none" stroke="#000" stroke-width=".35">
<path d="M170.4 97.6h12M176.4 96.1l6 1.5-6 1.5zM182.4 92.3v15.8M170.4 102.8h12M176.4 101.3l6 1.5-6 1.5zM58.6 134.5h12M58.6 138.9h12M64.6 133l6 1.5-6 1.5zM64.6 137.4l6 1.5-6 1.5zM70.6 128.4v16.6M271.6 242h115.3M285.2 257v10"/>
<path d="M227.8 277h74.9M227.8 267h74.9M227.8 272h74.9M285.2 277v10M227.8 282h57.4"/>
</g>
<g fill="none" stroke="#000" stroke-width=".5">
<path d="M227.8 236.8h187.2v55.2h-187.2zM271.6 236.8v20.2M386.9 236.8v20.2M227.8 257h187.2M302.7 257v35M400 257v15M288.2 260.4l5.5-1.2v5.4l-5.5-1.2zM302.7 272h112.3M227.8 287h187.2M302.7 282h112.3M358.9 282v10"/>
<circle cx="298.6" cy="261.9" r="2.72"/>
<circle cx="298.6" cy="261.9" r="1.47"/>
</g>
<path d="M287.1 261.9h14.8" fill="none" stroke="#000" stroke-width=".5" stroke-dasharray="15.2 1.3 1.3 1.3" stroke-dashoffset="7.4"/>
<path d="M298.6 258.7v6.6" fill="none" stroke="#000" stroke-width=".5" stroke-dasharray="15.2 1.3 1.3 1.3" stroke-dashoffset="13.8"/>
<path d="M298.8 93.6h-10M351.8 130.9h-10" fill="none" stroke="#000" stroke-width=".28" stroke-dasharray="15.2 1.3 1.3 1.3" stroke-dashoffset="12.1"/>
<g fill="#000">
<path d="M176.8 266.8l2.5-2.5-1.9 3z"/>
<path d="M176.4 96.1l6 1.5-6 1.5zM176.4 101.3l6 1.5-6 1.5z"/>
<path d="M64.6 133l6 1.5-6 1.5zM64.6 137.4l6 1.5-6 1.5z"/>
</g>
<text font-size="13.3" x="386" y="32">1x</text>
<g font-size="8.5">
<text x="272.3" y="33.6">SCHNITT</text>
<text x="326.1" y="72.2">SCHNITT</text>
<text x="180.1" y="91.4">B</text>
<text x="180.6" y="114.8">B</text>
<text x="67.5" y="127.8">A</text>
<text x="83" y="135.6">Z</text>
<text x="67.5" y="151.6">A</text>
<text x="171.4" y="187.2">DETAIL</text>
</g>
<g font-size="6.7">
<text x="228.9" y="208.2">Oberfläche: Alle Seiten Poliert</text>
<text x="228.9" y="221.2">Hinweis: Alle Senkungen für Senkkopfschraube</text>
<text x="256.3" y="227.6">ISO 10642 M8</text>
</g>
<text font-size="6" x="290.2" y="285.2">03</text>
<g font-size="4.7">
<text x="306.9" y="33.6">A-A</text>
<text x="277.8" y="41.8">MAßSTAB 2 : 1</text>
<text x="240.5" y="70.3" transform="rotate(-90 240.5 70.3)">444,23</text>
<text x="360.7" y="72.1">B-B</text>
<text x="330.7" y="80.4">MAßSTAB 2 : 1</text>
<text x="29.9" y="89.3" transform="rotate(-90 29.9 89.3)">896,78</text>
<text x="273.8" y="96.7" transform="rotate(-90 273.8 96.7)">18,25</text>
<text x="279.8" y="96.7" transform="rotate(-90 279.8 96.7)">12,25</text>
<text x="308.5" y="97.1" transform="rotate(-90 308.5 97.1)">90°</text>
<text x="240.5" y="113.5" transform="rotate(-90 240.5 113.5)">294,24</text>
<text x="93.7" y="124.7">9</text>
<text x="292.6" y="132.6">3</text>
<text x="325.6" y="134" transform="rotate(-90 325.6 134)">18,25</text>
<text x="332.7" y="134" transform="rotate(-90 332.7 134)">12,25</text>
<text x="362" y="134.9" transform="rotate(-89 362 134.9)">90°</text>
<text x="240.5" y="142.4" transform="rotate(-90 240.5 142.4)">158,31</text>
<text x="135.6" y="154.2">3</text>
<text x="167.8" y="154.2">211,67</text>
<text x="190.8" y="154.2">157,22</text>
<text x="212.5" y="154.2">182,48</text>
<text x="68.9" y="156.5">551,38</text>
<text x="345.5" y="173.9">3</text>
<text x="200.3" y="187.2">Z</text>
<text x="170.9" y="195.4">MAßSTAB 2 : 1</text>
<text x="152.9" y="275.4">Graviert</text>
</g>
<text font-size="4.2" x="404.2" y="266.2">A3</text>
<text font-size="3.9" x="348.8" y="263.3">01-00000570</text>
<g font-size="3.5">
<text x="229" y="235.7">Fertigungsverfahren: Senken + Polieren + Graviert</text>
<text x="355.2" y="268.8">23-042</text>
<text x="351.2" y="275.1">Laserteil (Platte 12)</text>
<text x="256.6" y="280.5">Friedrich</text>
<text x="259.8" y="285.5">Friedrich</text>
<text x="326.6" y="285.5">6.232kg</text>
<text x="389.1" y="285.5">1.4404 HG Nr.9</text>
<text x="228.8" y="290.6">FREIGEGEBEN</text>
<text x="321" y="290.6">Maßstab:1:8</text>
<text x="377.1" y="290.6">Blatt 1 von 2</text>
</g>
<g font-size="3.3">
<text x="273.6" y="245.4">01</text>
<text x="280.1" y="245.8">Skaliert</text>
<text x="355.5" y="245.8">11.01.24</text>
<text x="273.6" y="250.4">02</text>
<text x="280.1" y="250.8">Konstruktion weiter angepasst</text>
<text x="355.5" y="250.8">26.02.24</text>
<text x="369.2" y="246">Friedrich</text>
<text x="369.2" y="251">Friedrich</text>
<text x="273.6" y="255.4">03</text>
<text x="280.1" y="255.8">Pin Positionen angepasst</text>
<text x="355.5" y="255.8">07.03.24</text>
<text x="369.2" y="256">Friedrich</text>
</g>
<g font-size="2.8">
<text x="272.6" y="240.7">Rev.</text>
<text x="305.2" y="240.7">Änderung</text>
<text x="356.7" y="240.7">Datum</text>
<text x="373.6" y="240.7">Name</text>
<text x="232.7" y="261.8">Allgemeintoleranz DIN ISO 2768-mK</text>
<text x="237" y="264.6">Schutzvermerk DIN ISO 16016</text>
<text x="228.9" y="270.4">Werkstückkanten DIN ISO 13715</text>
<text x="228.9" y="275.3">Oberflächenangaben DIN EN ISO 1302</text>
<text x="228.9" y="280.6">Erstellt von:</text>
<text x="287.7" y="279.8">Revision:</text>
<text x="228.7" y="285.5">Geprüft von:</text>
</g>
<g font-size="2.7">
<text x="303.4" y="263.3">Zeichnung Nr.:</text>
<text x="303.4" y="268.8">Kommission:</text>
<text x="303.4" y="274.7">Bezeichnung:</text>
<text x="303.1" y="285.5">Gewicht:</text>
<text x="359.2" y="285.5">Material:</text>
</g>
<g font-size="2.5">
<text x="34.6" y="8.2">1</text>
<text x="84.2" y="8.2">2</text>
<text x="134.2" y="8.2">3</text>
<text x="184.2" y="8.2">4</text>
<text x="234.2" y="8.2">5</text>
<text x="284.2" y="8.2">6</text>
<text x="334.2" y="8.2">7</text>
<text x="384.2" y="8.2">8</text>
<text x="6.7" y="24.2">A</text>
<text x="411.7" y="24.2">A</text>
<text x="6.7" y="74.2">B</text>
<text x="411.7" y="74.2">B</text>
<text x="6.7" y="124.2">C</text>
<text x="411.7" y="124.2">C</text>
<text x="6.7" y="174.2">D</text>
<text x="411.7" y="174.2">D</text>
<text x="6.7" y="224.2">E</text>
<text x="6.7" y="274.2">F</text>
<text x="34.6" y="290.2">1</text>
<text x="84.2" y="290.2">2</text>
<text x="134.2" y="290.2">3</text>
<text x="184.2" y="290.2">4</text>
</g>
<g font-size="1.8">
<text x="388.3" y="241.1">DRAWING IS PROPRIETARY TO</text>
<text x="388.3" y="243.9">PEC METALL DESIGN GMBH</text>
<text x="388.3" y="246.6">ANY USE OF THE INCLUDED</text>
<text x="388.3" y="249.4">INFORMATION IS PROHIBITED</text>
<text x="388.3" y="252.2">UNLESS APPROVED IN</text>
<text x="388.3" y="254.9">WRITING</text>
</g>
</svg>
